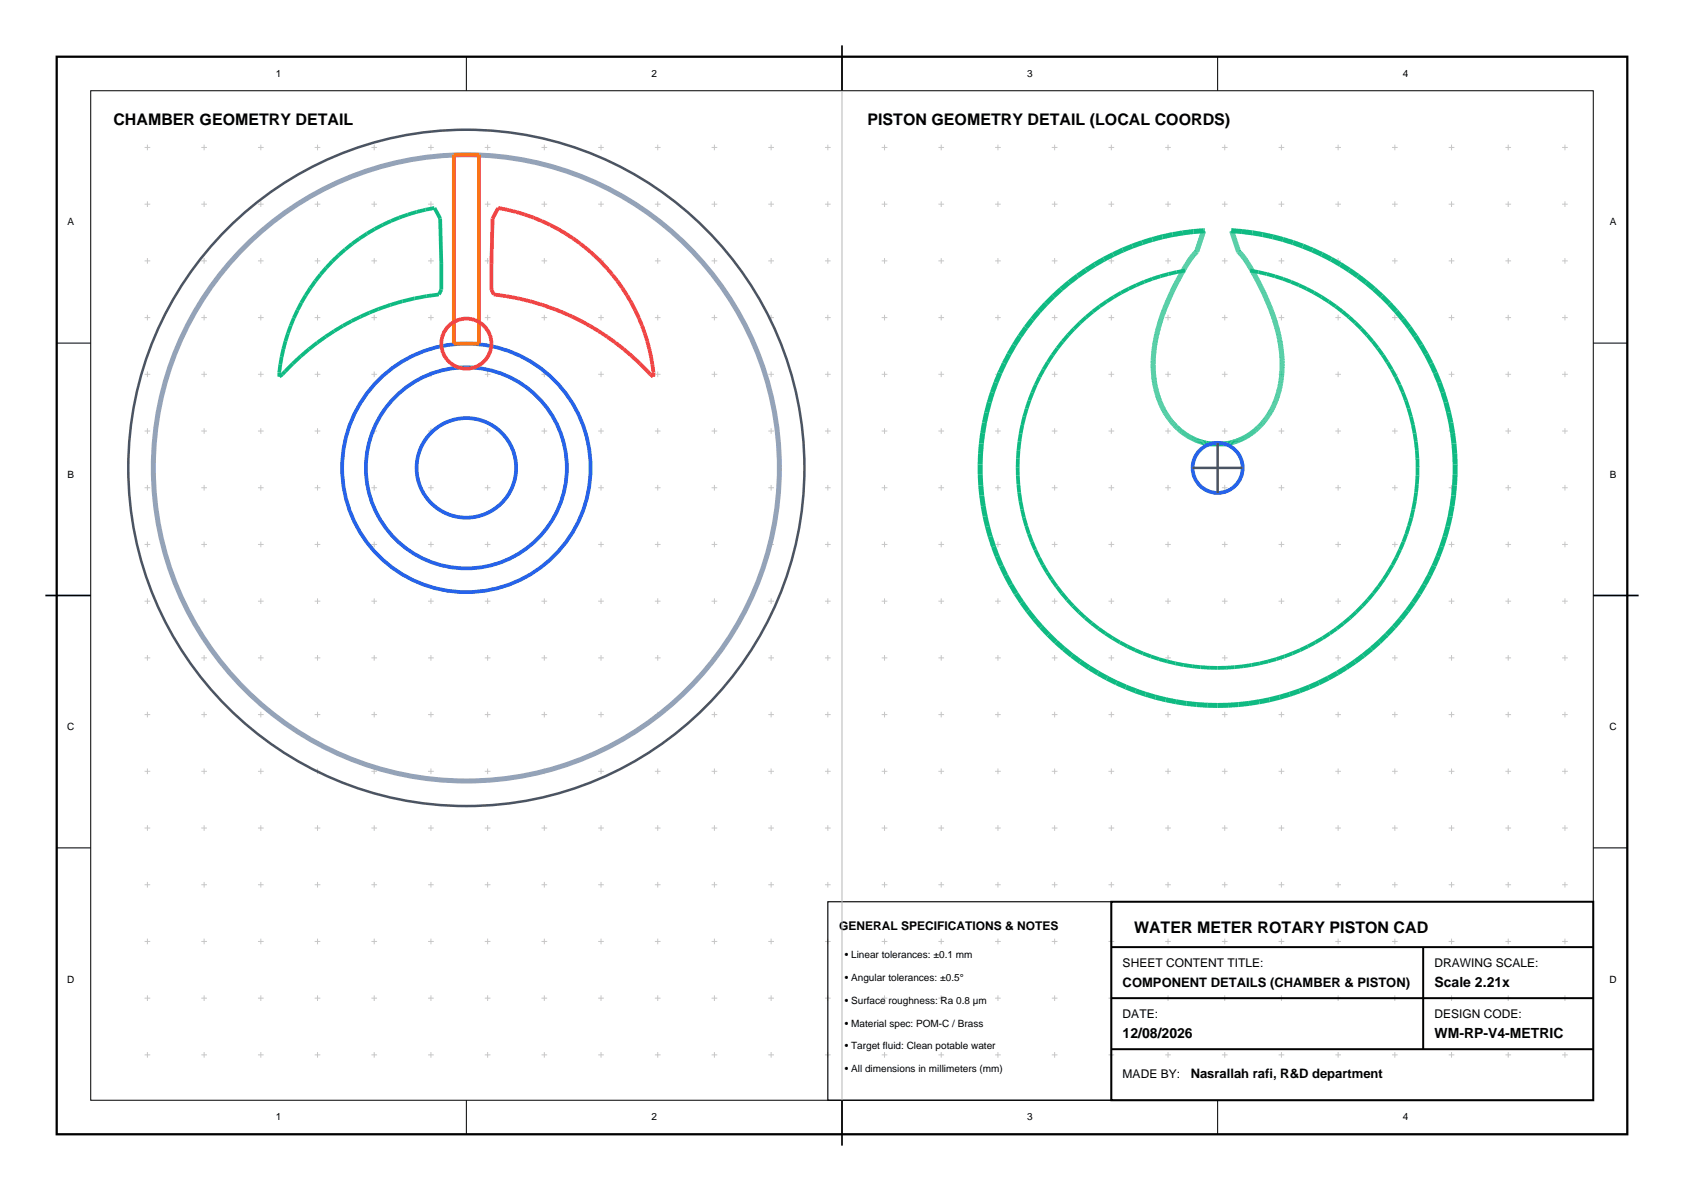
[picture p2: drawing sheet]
<svg xmlns="http://www.w3.org/2000/svg" width="297mm" height="210mm" viewBox="0 0 297 210" stroke-linecap="round" stroke-linejoin="round" font-family="sans-serif">
<path d="M10 10h277v190h-277z" fill="none" stroke="#000" stroke-width=".4"/>
<g fill="none" stroke="#000" stroke-width=".18">
<path d="M16 16h265v178h-265zM82.3 10v6M148.5 10v6M214.8 10v6M10 60.5h6M281 60.5h6M10 105h6M281 105h6M10 149.5h6M281 149.5h6M82.3 194v6M148.5 194v6"/>
<path d="M214.8 194v6"/>
</g>
<path d="M148.5 8v8M8 105h8M281 105h8M148.5 194v8" fill="none" stroke="#000" stroke-width=".3"/>
<g fill="none" stroke="#c7c7c7" stroke-width=".18">
<path d="M25.5 26h1M25.5 36h1M26 25.5v1M26 35.5v1M35.5 26h1M35.5 36h1M36 25.5v1M36 35.5v1M45.5 26h1M45.5 36h1M46 25.5v1M46 35.5v1"/>
<path d="M55.5 26h1M55.5 36h1M56 25.5v1M56 35.5v1M65.5 26h1M65.5 36h1M66 25.5v1M66 35.5v1M75.5 26h1M75.5 36h1M76 25.5v1M76 35.5v1"/>
<path d="M85.5 26h1M85.5 36h1M86 25.5v1M86 35.5v1M95.5 26h1M95.5 36h1M96 25.5v1M96 35.5v1M105.5 26h1M105.5 36h1M106 25.5v1M106 35.5v1"/>
<path d="M115.5 26h1M115.5 36h1M116 25.5v1M116 35.5v1M125.5 26h1M125.5 36h1M126 25.5v1M126 35.5v1M135.5 26h1M135.5 36h1M136 25.5v1M136 35.5v1"/>
<path d="M145.5 26h1M145.5 36h1M146 25.5v1M146 35.5v1M155.5 26h1M155.5 36h1M156 25.5v1M156 35.5v1M165.5 26h1M165.5 36h1M166 25.5v1M166 35.5v1"/>
<path d="M175.5 26h1M175.5 36h1M176 25.5v1M176 35.5v1M185.5 26h1M185.5 36h1M186 25.5v1M186 35.5v1M195.5 26h1M195.5 36h1M196 25.5v1M196 35.5v1"/>
<path d="M205.5 26h1M205.5 36h1M206 25.5v1M206 35.5v1M215.5 26h1M215.5 36h1M216 25.5v1M216 35.5v1M225.5 26h1M225.5 36h1M226 25.5v1M226 35.5v1"/>
<path d="M235.5 26h1M235.5 36h1M236 25.5v1M236 35.5v1M245.5 26h1M245.5 36h1M246 25.5v1M246 35.5v1M255.5 26h1M255.5 36h1M256 25.5v1M256 35.5v1"/>
<path d="M265.5 26h1M265.5 36h1M266 25.5v1M266 35.5v1M275.5 26h1M275.5 36h1M276 25.5v1M276 35.5v1M25.5 46h1M25.5 56h1M26 45.5v1M26 55.5v1"/>
<path d="M35.5 46h1M35.5 56h1M36 45.5v1M36 55.5v1M45.5 46h1M45.5 56h1M46 45.5v1M46 55.5v1M55.5 46h1M55.5 56h1M56 45.5v1M56 55.5v1"/>
<path d="M65.5 46h1M65.5 56h1M66 45.5v1M66 55.5v1M75.5 46h1M75.5 56h1M76 45.5v1M76 55.5v1M85.5 46h1M85.5 56h1M86 45.5v1M86 55.5v1"/>
<path d="M95.5 46h1M95.5 56h1M96 45.5v1M96 55.5v1M105.5 46h1M105.5 56h1M106 45.5v1M106 55.5v1M115.5 46h1M115.5 56h1M116 45.5v1M116 55.5v1"/>
<path d="M125.5 46h1M125.5 56h1M126 45.5v1M126 55.5v1M135.5 46h1M135.5 56h1M136 45.5v1M136 55.5v1M145.5 46h1M145.5 56h1M146 45.5v1M146 55.5v1"/>
<path d="M155.5 46h1M155.5 56h1M156 45.5v1M156 55.5v1M165.5 46h1M165.5 56h1M166 45.5v1M166 55.5v1M175.5 46h1M175.5 56h1M176 45.5v1M176 55.5v1"/>
<path d="M185.5 46h1M185.5 56h1M186 45.5v1M186 55.5v1M195.5 46h1M195.5 56h1M196 45.5v1M196 55.5v1M205.5 46h1M205.5 56h1M206 45.5v1M206 55.5v1"/>
<path d="M215.5 46h1M215.5 56h1M216 45.5v1M216 55.5v1M225.5 46h1M225.5 56h1M226 45.5v1M226 55.5v1M235.5 46h1M235.5 56h1M236 45.5v1M236 55.5v1"/>
<path d="M245.5 46h1M245.5 56h1M246 45.5v1M246 55.5v1M255.5 46h1M255.5 56h1M256 45.5v1M256 55.5v1M265.5 46h1M265.5 56h1M266 45.5v1M266 55.5v1"/>
<path d="M275.5 46h1M275.5 56h1M276 45.5v1M276 55.5v1M25.5 66h1M25.5 76h1M26 65.5v1M26 75.5v1M35.5 66h1M35.5 76h1M36 65.5v1M36 75.5v1"/>
<path d="M45.5 66h1M45.5 76h1M46 65.5v1M46 75.5v1M55.5 66h1M55.5 76h1M56 65.5v1M56 75.5v1M65.5 66h1M65.5 76h1M66 65.5v1M66 75.5v1"/>
<path d="M75.5 66h1M75.5 76h1M76 65.5v1M76 75.5v1M85.5 66h1M85.5 76h1M86 65.5v1M86 75.5v1M95.5 66h1M95.5 76h1M96 65.5v1M96 75.5v1"/>
<path d="M105.5 66h1M105.5 76h1M106 65.5v1M106 75.5v1M115.5 66h1M115.5 76h1M116 65.5v1M116 75.5v1M125.5 66h1M125.5 76h1M126 65.5v1M126 75.5v1"/>
<path d="M135.5 66h1M135.5 76h1M136 65.5v1M136 75.5v1M145.5 66h1M145.5 76h1M146 65.5v1M146 75.5v1M155.5 66h1M155.5 76h1M156 65.5v1M156 75.5v1"/>
<path d="M165.5 66h1M165.5 76h1M166 65.5v1M166 75.5v1M175.5 66h1M175.5 76h1M176 65.5v1M176 75.5v1M185.5 66h1M185.5 76h1M186 65.5v1M186 75.5v1"/>
<path d="M195.5 66h1M195.5 76h1M196 65.5v1M196 75.5v1M205.5 66h1M205.5 76h1M206 65.5v1M206 75.5v1M215.5 66h1M215.5 76h1M216 65.5v1M216 75.5v1"/>
<path d="M225.5 66h1M225.5 76h1M226 65.5v1M226 75.5v1M235.5 66h1M235.5 76h1M236 65.5v1M236 75.5v1M245.5 66h1M245.5 76h1M246 65.5v1M246 75.5v1"/>
<path d="M255.5 66h1M255.5 76h1M256 65.5v1M256 75.5v1M265.5 66h1M265.5 76h1M266 65.5v1M266 75.5v1M275.5 66h1M275.5 76h1M276 65.5v1M276 75.5v1"/>
<path d="M25.5 86h1M25.5 96h1M26 85.5v1M26 95.5v1M35.5 86h1M35.5 96h1M36 85.5v1M36 95.5v1M45.5 86h1M45.5 96h1M46 85.5v1M46 95.5v1"/>
<path d="M55.5 86h1M55.5 96h1M56 85.5v1M56 95.5v1M65.5 86h1M65.5 96h1M66 85.5v1M66 95.5v1M75.5 86h1M75.5 96h1M76 85.5v1M76 95.5v1"/>
<path d="M85.5 86h1M85.5 96h1M86 85.5v1M86 95.5v1M95.5 86h1M95.5 96h1M96 85.5v1M96 95.5v1M105.5 86h1M105.5 96h1M106 85.5v1M106 95.5v1"/>
<path d="M115.5 86h1M115.5 96h1M116 85.5v1M116 95.5v1M125.5 86h1M125.5 96h1M126 85.5v1M126 95.5v1M135.5 86h1M135.5 96h1M136 85.5v1M136 95.5v1"/>
<path d="M145.5 86h1M145.5 96h1M146 85.5v1M146 95.5v1M155.5 86h1M155.5 96h1M156 85.5v1M156 95.5v1M165.5 86h1M165.5 96h1M166 85.5v1M166 95.5v1"/>
<path d="M175.5 86h1M175.5 96h1M176 85.5v1M176 95.5v1M185.5 86h1M185.5 96h1M186 85.5v1M186 95.5v1M195.5 86h1M195.5 96h1M196 85.5v1M196 95.5v1"/>
<path d="M205.5 86h1M205.5 96h1M206 85.5v1M206 95.5v1M215.5 86h1M215.5 96h1M216 85.5v1M216 95.5v1M225.5 86h1M225.5 96h1M226 85.5v1M226 95.5v1"/>
<path d="M235.5 86h1M235.5 96h1M236 85.5v1M236 95.5v1M245.5 86h1M245.5 96h1M246 85.5v1M246 95.5v1M255.5 86h1M255.5 96h1M256 85.5v1M256 95.5v1"/>
<path d="M265.5 86h1M265.5 96h1M266 85.5v1M266 95.5v1M275.5 86h1M275.5 96h1M276 85.5v1M276 95.5v1M25.5 106h1M25.5 116h1M26 105.5v1M26 115.5v1"/>
<path d="M35.5 106h1M35.5 116h1M36 105.5v1M36 115.5v1M45.5 106h1M45.5 116h1M46 105.5v1M46 115.5v1M55.5 106h1M55.5 116h1M56 105.5v1M56 115.5v1"/>
<path d="M65.5 106h1M65.5 116h1M66 105.5v1M66 115.5v1M75.5 106h1M75.5 116h1M76 105.5v1M76 115.5v1M85.5 106h1M85.5 116h1M86 105.5v1M86 115.5v1"/>
<path d="M95.5 106h1M95.5 116h1M96 105.5v1M96 115.5v1M105.5 106h1M105.5 116h1M106 105.5v1M106 115.5v1M115.5 106h1M115.5 116h1M116 105.5v1M116 115.5v1"/>
<path d="M125.5 106h1M125.5 116h1M126 105.5v1M126 115.5v1M135.5 106h1M135.5 116h1M136 105.5v1M136 115.5v1M145.5 106h1M145.5 116h1M146 105.5v1M146 115.5v1"/>
<path d="M155.5 106h1M155.5 116h1M156 105.5v1M156 115.5v1M165.5 106h1M165.5 116h1M166 105.5v1M166 115.5v1M175.5 106h1M175.5 116h1M176 105.5v1M176 115.5v1"/>
<path d="M185.5 106h1M185.5 116h1M186 105.5v1M186 115.5v1M195.5 106h1M195.5 116h1M196 105.5v1M196 115.5v1M205.5 106h1M205.5 116h1M206 105.5v1M206 115.5v1"/>
<path d="M215.5 106h1M215.5 116h1M216 105.5v1M216 115.5v1M225.5 106h1M225.5 116h1M226 105.5v1M226 115.5v1M235.5 106h1M235.5 116h1M236 105.5v1M236 115.5v1"/>
<path d="M245.5 106h1M245.5 116h1M246 105.5v1M246 115.5v1M255.5 106h1M255.5 116h1M256 105.5v1M256 115.5v1M265.5 106h1M265.5 116h1M266 105.5v1M266 115.5v1"/>
<path d="M275.5 106h1M275.5 116h1M276 105.5v1M276 115.5v1M25.5 126h1M25.5 136h1M26 125.5v1M26 135.5v1M35.5 126h1M35.5 136h1M36 125.5v1M36 135.5v1"/>
<path d="M45.5 126h1M45.5 136h1M46 125.5v1M46 135.5v1M55.5 126h1M55.5 136h1M56 125.5v1M56 135.5v1M65.5 126h1M65.5 136h1M66 125.5v1M66 135.5v1"/>
<path d="M75.5 126h1M75.5 136h1M76 125.5v1M76 135.5v1M85.5 126h1M85.5 136h1M86 125.5v1M86 135.5v1M95.5 126h1M95.5 136h1M96 125.5v1M96 135.5v1"/>
<path d="M105.5 126h1M105.5 136h1M106 125.5v1M106 135.5v1M115.5 126h1M115.5 136h1M116 125.5v1M116 135.5v1M125.5 126h1M125.5 136h1M126 125.5v1M126 135.5v1"/>
<path d="M135.5 126h1M135.5 136h1M136 125.5v1M136 135.5v1M145.5 126h1M145.5 136h1M146 125.5v1M146 135.5v1M155.5 126h1M155.5 136h1M156 125.5v1M156 135.5v1"/>
<path d="M165.5 126h1M165.5 136h1M166 125.5v1M166 135.5v1M175.5 126h1M175.5 136h1M176 125.5v1M176 135.5v1M185.5 126h1M185.5 136h1M186 125.5v1M186 135.5v1"/>
<path d="M195.5 126h1M195.5 136h1M196 125.5v1M196 135.5v1M205.5 126h1M205.5 136h1M206 125.5v1M206 135.5v1M215.5 126h1M215.5 136h1M216 125.5v1M216 135.5v1"/>
<path d="M225.5 126h1M225.5 136h1M226 125.5v1M226 135.5v1M235.5 126h1M235.5 136h1M236 125.5v1M236 135.5v1M245.5 126h1M245.5 136h1M246 125.5v1M246 135.5v1"/>
<path d="M255.5 126h1M255.5 136h1M256 125.5v1M256 135.5v1M265.5 126h1M265.5 136h1M266 125.5v1M266 135.5v1M275.5 126h1M275.5 136h1M276 125.5v1M276 135.5v1"/>
<path d="M25.5 146h1M25.5 156h1M26 145.5v1M26 155.5v1M35.5 146h1M35.5 156h1M36 145.5v1M36 155.5v1M45.5 146h1M45.5 156h1M46 145.5v1M46 155.5v1"/>
<path d="M55.5 146h1M55.5 156h1M56 145.5v1M56 155.5v1M65.5 146h1M65.5 156h1M66 145.5v1M66 155.5v1M75.5 146h1M75.5 156h1M76 145.5v1M76 155.5v1"/>
<path d="M85.5 146h1M85.5 156h1M86 145.5v1M86 155.5v1M95.5 146h1M95.5 156h1M96 145.5v1M96 155.5v1M105.5 146h1M105.5 156h1M106 145.5v1M106 155.5v1"/>
<path d="M115.5 146h1M115.5 156h1M116 145.5v1M116 155.5v1M125.5 146h1M125.5 156h1M126 145.5v1M126 155.5v1M135.5 146h1M135.5 156h1M136 145.5v1M136 155.5v1"/>
<path d="M145.5 146h1M145.5 156h1M146 145.5v1M146 155.5v1M155.5 146h1M155.5 156h1M156 145.5v1M156 155.5v1M165.5 146h1M165.5 156h1M166 145.5v1M166 155.5v1"/>
<path d="M175.5 146h1M175.5 156h1M176 145.5v1M176 155.5v1M185.5 146h1M185.5 156h1M186 145.5v1M186 155.5v1M195.5 146h1M195.5 156h1M196 145.5v1M196 155.5v1"/>
<path d="M205.5 146h1M205.5 156h1M206 145.5v1M206 155.5v1M215.5 146h1M215.5 156h1M216 145.5v1M216 155.5v1M225.5 146h1M225.5 156h1M226 145.5v1M226 155.5v1"/>
<path d="M235.5 146h1M235.5 156h1M236 145.5v1M236 155.5v1M245.5 146h1M245.5 156h1M246 145.5v1M246 155.5v1M255.5 146h1M255.5 156h1M256 145.5v1M256 155.5v1"/>
<path d="M265.5 146h1M265.5 156h1M266 145.5v1M266 155.5v1M275.5 146h1M275.5 156h1M276 145.5v1M276 155.5v1M25.5 166h1M25.5 176h1M26 165.5v1M26 175.5v1"/>
<path d="M35.5 166h1M35.5 176h1M36 165.5v1M36 175.5v1M45.5 166h1M45.5 176h1M46 165.5v1M46 175.5v1M55.5 166h1M55.5 176h1M56 165.5v1M56 175.5v1"/>
<path d="M65.5 166h1M65.5 176h1M66 165.5v1M66 175.5v1M75.5 166h1M75.5 176h1M76 165.5v1M76 175.5v1M85.5 166h1M85.5 176h1M86 165.5v1M86 175.5v1"/>
<path d="M95.5 166h1M95.5 176h1M96 165.5v1M96 175.5v1M105.5 166h1M105.5 176h1M106 165.5v1M106 175.5v1M115.5 166h1M115.5 176h1M116 165.5v1M116 175.5v1"/>
<path d="M125.5 166h1M125.5 176h1M126 165.5v1M126 175.5v1M135.5 166h1M135.5 176h1M136 165.5v1M136 175.5v1M145.5 166h1M145.5 176h1M146 165.5v1M146 175.5v1"/>
<path d="M155.5 166h1M155.5 176h1M156 165.5v1M156 175.5v1M165.5 166h1M165.5 176h1M166 165.5v1M166 175.5v1M175.5 166h1M175.5 176h1M176 165.5v1M176 175.5v1"/>
<path d="M185.5 166h1M185.5 176h1M186 165.5v1M186 175.5v1M195.5 166h1M195.5 176h1M196 165.5v1M196 175.5v1M205.5 166h1M205.5 176h1M206 165.5v1M206 175.5v1"/>
<path d="M215.5 166h1M215.5 176h1M216 165.5v1M216 175.5v1M225.5 166h1M225.5 176h1M226 165.5v1M226 175.5v1M235.5 166h1M235.5 176h1M236 165.5v1M236 175.5v1"/>
<path d="M245.5 166h1M245.5 176h1M246 165.5v1M246 175.5v1M255.5 166h1M255.5 176h1M256 165.5v1M256 175.5v1M265.5 166h1M265.5 176h1M266 165.5v1M266 175.5v1"/>
<path d="M275.5 166h1M275.5 176h1M276 165.5v1M276 175.5v1M25.5 186h1M26 185.5v1M35.5 186h1M36 185.5v1M45.5 186h1M46 185.5v1M55.5 186h1M56 185.5v1"/>
<path d="M65.5 186h1M66 185.5v1M75.5 186h1M76 185.5v1M85.5 186h1M86 185.5v1M95.5 186h1M96 185.5v1M105.5 186h1M106 185.5v1M115.5 186h1M116 185.5v1"/>
<path d="M125.5 186h1M126 185.5v1M135.5 186h1M136 185.5v1M145.5 186h1M146 185.5v1M155.5 186h1M156 185.5v1M165.5 186h1M166 185.5v1M175.5 186h1M176 185.5v1"/>
<path d="M185.5 186h1M186 185.5v1M195.5 186h1M196 185.5v1M205.5 186h1M206 185.5v1M215.5 186h1M216 185.5v1M225.5 186h1M226 185.5v1M235.5 186h1M236 185.5v1"/>
<path d="M245.5 186h1M246 185.5v1M255.5 186h1M256 185.5v1M265.5 186h1M266 185.5v1M275.5 186h1M276 185.5v1"/>
</g>
<path d="M196 159h85v35h-85zM196 167h85M196 176h85M251 167v18M196 185h85" fill="none" stroke="#000" stroke-width=".35"/>
<path d="M146 159h50v35h-50z" fill="none" stroke="#000" stroke-width=".2"/>
<path d="M148.5 16v178" fill="none" stroke="#b5b5b5" stroke-width=".18"/>
<circle cx="82.2" cy="82.5" r="55.2" fill="none" stroke="#94a3b8" stroke-width=".88" stroke-linecap="butt"/>
<g fill="none" stroke="#4a5463" stroke-width=".44">
<path d="M214.8 78.1v8.8M210.3 82.5h8.9"/>
<circle cx="82.2" cy="82.5" r="59.6"/>
</g>
<g fill="none" stroke="#2663eb" stroke-width=".66" stroke-linecap="butt">
<circle cx="82.2" cy="82.5" r="21.9"/>
<circle cx="82.2" cy="82.5" r="17.7"/>
<circle cx="82.2" cy="82.5" r="8.8"/>
<circle cx="214.7" cy="82.5" r="4.4"/>
</g>
<path d="M80 27.3h4.5v33.3h-4.5z" fill="none" stroke="#fa7317" stroke-width=".66" stroke-linecap="butt"/>
<g fill="none" stroke="#f04545" stroke-width=".66" stroke-linecap="butt">
<path d="M87.9 36.7a33.2 33.2 0 0 1 27.4 29l-.1 .7-.5-.4a44 44 0 0 0-27.6-14.1l-.4-.8 .2-12.6z"/>
<circle cx="82.2" cy="60.6" r="4.4"/>
</g>
<path d="M58.6 46.1a33.2 33.2 0 0 1 18-9.4l1 1.8 .2 12.6-.4 .8a44 44 0 0 0-27.6 14.1l-.5 .4a29.6 29.6 0 0 1 3.2-11.7 33.2 33.2 0 0 1 6.1-8.6zM209 47.7a35.3 35.3 0 0 0-23.8 54.1 35.3 35.3 0 0 0 59.1 0 35.3 35.3 0 0 0-23.8-54.1" fill="none" stroke="#0fba82" stroke-width=".66" stroke-linecap="butt"/>
<path d="M184.5 53.5a41.9 41.9 0 0 1 27.8-12.8l-1.3 3.7-1.2 1.5-1.4 2.3-1.7 3.3-1.5 3.5-.8 2.4-.6 2.8-.4 2.6v2.1l.2 2.6 .6 2.4 .9 2.2 1.2 1.9 1.5 1.6 1.7 1.3 1.7 .8 2.1 .6h2.9l1.5-.4 2-.9 1.7-1.2 1.5-1.4 1.4-2.1 1-2.4 .6-2.6 .2-3-.1-2.5-.5-2.6-.8-2.9-1.3-3.4-1.5-3.3-2.1-3.6-1.3-1.6-1.3-3.7 1.8 .1a41.9 41.9 0 0 1 35.5 55 41.9 41.9 0 0 1-61.4 22.6 41.9 41.9 0 0 1-8.6-64.9z" fill="none" stroke="#0fba82" stroke-width=".88" stroke-linecap="butt"/>
<g font-size="2.8">
<text x="20" y="22">CHAMBER GEOMETRY DETAIL</text>
<text x="153" y="22">PISTON GEOMETRY DETAIL (LOCAL COORDS)</text>
<text x="200" y="164.5">WATER METER ROTARY PISTON CAD</text>
</g>
<g font-size="2.5">
<text x="253" y="174">Scale 2.21x</text>
<text x="198" y="183">12/08/2026</text>
<text x="253" y="183">WM-RP-V4-METRIC</text>
</g>
<g font-size="2.3">
<text x="198" y="174">COMPONENT DETAILS (CHAMBER &amp; PISTON)</text>
<text x="210" y="190">Nasrallah rafi, R&amp;D department</text>
</g>
<g font-size="2.1">
<text x="148" y="164">GENERAL SPECIFICATIONS &amp; NOTES</text>
<text x="198" y="170.5">SHEET CONTENT TITLE:</text>
<text x="253" y="170.5">DRAWING SCALE:</text>
<text x="198" y="179.5">DATE:</text>
<text x="253" y="179.5">DESIGN CODE:</text>
<text x="198" y="190">MADE BY:</text>
</g>
<g font-size="1.8">
<text x="48.6" y="13.5">1</text>
<text x="114.9" y="13.5">2</text>
<text x="181.1" y="13.5">3</text>
<text x="247.4" y="13.5">4</text>
<text x="11.9" y="39.8">A</text>
<text x="283.9" y="39.8">A</text>
<text x="11.9" y="84.3">B</text>
<text x="283.9" y="84.3">B</text>
<text x="11.9" y="128.8">C</text>
<text x="283.9" y="128.8">C</text>
<text x="11.9" y="173.3">D</text>
<text x="149" y="169">• Linear tolerances: ±0.1 mm</text>
<text x="149" y="173">• Angular tolerances: ±0.5°</text>
<text x="283.9" y="173.3">D</text>
<text x="149" y="177">• Surface roughness: Ra 0.8 µm</text>
<text x="149" y="181">• Material spec: POM-C / Brass</text>
<text x="149" y="185">• Target fluid: Clean potable water</text>
<text x="149" y="189">• All dimensions in millimeters (mm)</text>
<text x="48.6" y="197.5">1</text>
<text x="114.9" y="197.5">2</text>
<text x="181.1" y="197.5">3</text>
<text x="247.4" y="197.5">4</text>
</g>
</svg>
